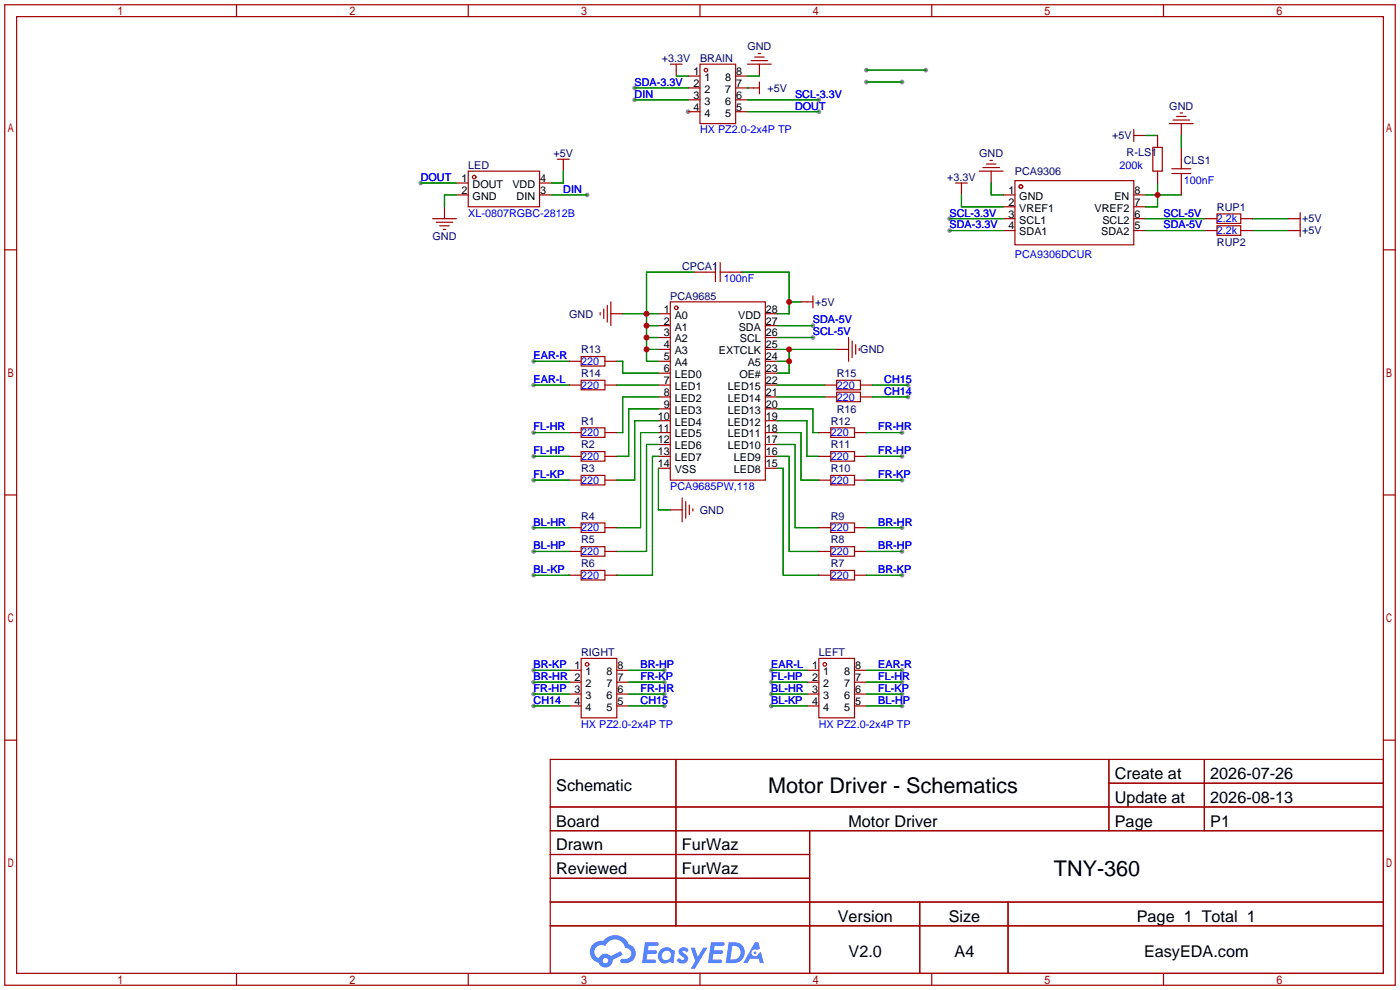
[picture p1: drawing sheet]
<svg xmlns="http://www.w3.org/2000/svg" width="299mm" height="212mm" viewBox="0 0 299 212" stroke-linecap="round" stroke-linejoin="round" font-family="sans-serif">
<g fill="#999">
<circle cx="147.1" cy="23.9" r=".51"/>
<circle cx="173.7" cy="69.6" r=".51"/>
<circle cx="173.7" cy="72.1" r=".51"/>
<circle cx="202.9" cy="46.7" r=".51"/>
<circle cx="202.9" cy="49.3" r=".51"/>
<circle cx="114" cy="77.2" r=".51"/>
<circle cx="114" cy="82.3" r=".51"/>
<circle cx="194.1" cy="82.3" r=".51"/>
<circle cx="194.1" cy="84.8" r=".51"/>
<circle cx="114" cy="92.5" r=".51"/>
<circle cx="114" cy="97.5" r=".51"/>
<circle cx="114" cy="102.6" r=".51"/>
<circle cx="114" cy="112.8" r=".51"/>
<circle cx="114" cy="117.9" r=".51"/>
<circle cx="114" cy="122.9" r=".51"/>
<circle cx="192.8" cy="102.6" r=".51"/>
<circle cx="192.8" cy="97.5" r=".51"/>
<circle cx="192.8" cy="92.5" r=".51"/>
<circle cx="192.8" cy="122.9" r=".51"/>
<circle cx="192.8" cy="117.9" r=".51"/>
<circle cx="192.8" cy="112.8" r=".51"/>
<circle cx="89.9" cy="39.1" r=".51"/>
<circle cx="125.5" cy="41.7" r=".51"/>
<circle cx="142" cy="150.9" r=".51"/>
<circle cx="142" cy="148.3" r=".51"/>
<circle cx="142" cy="145.8" r=".51"/>
<circle cx="142" cy="143.3" r=".51"/>
<circle cx="114" cy="143.3" r=".51"/>
<circle cx="114" cy="145.8" r=".51"/>
<circle cx="114" cy="148.3" r=".51"/>
<circle cx="114" cy="150.9" r=".51"/>
<circle cx="164.8" cy="143.3" r=".51"/>
<circle cx="164.8" cy="145.8" r=".51"/>
<circle cx="164.8" cy="148.3" r=".51"/>
<circle cx="164.8" cy="150.9" r=".51"/>
<circle cx="192.8" cy="150.9" r=".51"/>
<circle cx="192.8" cy="148.3" r=".51"/>
<circle cx="192.8" cy="145.8" r=".51"/>
<circle cx="192.8" cy="143.3" r=".51"/>
<circle cx="185.2" cy="15" r=".51"/>
<circle cx="197.9" cy="15" r=".51"/>
<circle cx="185.2" cy="17.5" r=".51"/>
<circle cx="192.8" cy="17.5" r=".51"/>
<circle cx="175" cy="21.3" r=".51"/>
<circle cx="175" cy="23.9" r=".51"/>
<circle cx="135.6" cy="18.8" r=".51"/>
<circle cx="135.6" cy="21.3" r=".51"/>
</g>
<g fill="none" stroke="#a10000" stroke-width=".25">
<path d="M1 1h297.2v209.6h-297.2zM3.6 3.6h292.1v204.4h-292.1zM50.5 1v2.6M100.1 1v2.6M149.6 1v2.6M199.1 1v2.6M248.7 1v2.6M1 53.4h2.6M295.7 53.4h2.5M1 105.8h2.6M295.7 105.8h2.5M1 158.2h2.6"/>
<path d="M295.7 158.2h2.5M117.6 162.3h178.1v45.7h-178.1zM117.6 172.5h178.1M117.6 177.5h178.1M144.5 162.3v35.6M173 177.5v30.5M237 162.3v15.2M237 167.4h58.7M257.4 162.3v15.2M117.6 182.6h55.4M117.6 192.8h178.1M117.6 187.7h55.4"/>
<path d="M117.6 197.9h178.1M196.6 192.8v15.2M215.4 192.8v15.2M50.5 208v2.6M100.1 208v2.6M149.6 208v2.6M199.1 208v2.6M248.7 208v2.6"/>
</g>
<g fill="#5487ff">
<path d="M145.3 202.7a1.3 1.3 0 0 1 1.9 .3l-.4 .6a.54 .54 0 0 0-.9-.2l.1 .2a1.34 1.34 0 0 1 .9 1.8 1.47 1.47 0 0 1-2.3-.1l.5-.6 .8 .5a.31 .31 0 0 0 .4-.3 .31 .31 0 0 0-.3-.4 1.12 1.12 0 0 1-.7-1.8z"/>
<path d="M147.6 202.5h.9l.6 2 1.2-2h.9l-2.7 4.6h-.9l1-1.7z"/>
<path d="M137.8 201.4h1.7a1.31 1.31 0 0 1 1.2 .2 .4 .4 0 0 1-.3 .5l-1.8 .1-.1 .9h1.6a.4 .4 0 0 1 .4 .4 .4 .4 0 0 1-.5 .4h-1.6l-.2 1.2h1.4a.46 .46 0 0 1 .5 0 .46 .46 0 0 1 .1 .5l-.4 .2h-2.6z"/>
<path d="M151.9 201.4h1.7a1.32 1.32 0 0 1 1.2 .2 .39 .39 0 0 1-.3 .5l-1.8 .1-.1 .9h1.6a.4 .4 0 0 1 .4 .4 .4 .4 0 0 1-.4 .4h-1.7l-.2 1.2h1.4a.46 .46 0 0 1 .5 0 .46 .46 0 0 1 .1 .5l-.4 .2h-2.6z"/>
<path d="M161.3 201.4h.8l.3 1.3-.6 .4a.75 .75 0 0 0-1.1 .3 .75 .75 0 0 0 .5 1 .75 .75 0 0 0 .9-.7l.5-.2 .6 2.3h-.8l-.3-.9h-1.8l-.5 .9h-1z"/>
<path d="M155.7 201.4l-.6 4.4h1.5a2.27 2.27 0 0 0 2.6-2.2 2.27 2.27 0 0 0-2.7-2.2zM156.5 202.1a1.5 1.5 0 0 1 1.8 1.6 1.5 1.5 0 0 1-1.9 1.4h-.3z"/>
<path d="M141.2 203a1.6 1.6 0 0 0-.3 2.3 1.6 1.6 0 0 0 2.3 .2l.7 .3 .3-2.4-.1-.3-.5-.1a1.58 1.58 0 0 0-2.4 0zM141.8 203.5a.98 .98 0 0 1 1.6 .4 .98 .98 0 0 1-1.1 1.3 .94 .94 0 0 1-.9-.7 .94 .94 0 0 1 .4-1z"/>
<path d="M126.8 201.8a2.37 2.37 0 0 0 1.1 4 1.54 1.54 0 0 0 1.8 1 1.54 1.54 0 0 0 1.2-1.6l2.2-1.1-.5-.8-2 1a1.57 1.57 0 0 0-2.7 .5 1.5 1.5 0 0 1-.7-2.1 1.5 1.5 0 0 1 2.2-.5 2.23 2.23 0 0 1 2.3-1.4 2.23 2.23 0 0 1 2 1.8 1.16 1.16 0 0 1 1.2 1.1 1.16 1.16 0 0 1-1.1 1.2h-.7a.47 .47 0 0 0-.5 .4 .47 .47 0 0 0 .4 .5 2.17 2.17 0 0 0 2.5-.9 2.17 2.17 0 0 0-.3-2.7l-.8-.4a3.2 3.2 0 0 0-5.5-.7l-1.1 .1zM128.8 205.3a.6 .6 0 0 1 1.2 0 .6 .6 0 0 1-1.2 0z"/>
<circle cx="161.4" cy="203.6" r=".28"/>
</g>
<g fill="none" stroke="#a10000" stroke-width=".25">
<path d="M143.3 13.7h2.5M144.5 13.7v2.6M147.1 16.3h2.5M147.1 18.8h2.5M149.6 13.7h7.6v12.7h-7.6zM157.2 16.3h2.6M157.2 18.8h5.1M159.8 13.7h5M160.5 13h3.6M161.3 12.2h2M162.1 11.4h.5M162.3 13.7v2.6"/>
<path d="M162.3 17.5v2.6M97.5 39.1h2.6M100.1 36.6h15.2v7.6h-15.2zM115.3 39.1h2.6M119.1 34h2.6M120.4 34v2.6M147.1 21.3h2.5M147.1 23.9h2.5M157.2 21.3h2.6M157.2 23.9h2.6M204.2 39.1h2.6M205.5 39.1v2.6"/>
<path d="M209.3 36.6h5.1M210.1 35.8h3.5M210.8 35.1h2.1M211.6 34.3h.5M211.8 36.6v2.5M216.9 38.6h25.4v13.7h-25.4zM242.3 29h2.6M242.3 27.7v2.5M246.4 31.5h2v5.1h-2zM247.4 29v2.5M247.4 36.6v2.5M249.9 26.4h5.1"/>
<path d="M250.4 37.1h4.1M250.4 36.1h4.1M250.7 25.7h3.6M251.5 24.9h2M252.2 24.1h.5M252.5 26.4v2.6M252.5 31.5v4.6M252.5 37.1v4.6M92.5 46.7h5M93.2 47.5h3.6M94 48.3h2M94.7 49h.5"/>
<path d="M95 44.2v2.5M97.5 41.7h2.6M115.3 41.7h2.6M148.3 58.2h4.6M152.9 56.1v4.1M153.9 58.2h4.6M153.9 56.1v4.1M214.4 41.7h2.5M214.4 44.2h2.5M214.4 46.7h2.5M214.4 49.3h2.5M242.3 41.7h2.6"/>
<path d="M242.3 44.2h2.6M242.3 46.7h2.6M242.3 49.3h2.6M257.6 46.7h2.5M257.6 49.3h2.5M260.1 45.7h5.1v2.1h-5.1zM260.1 48.3h5.1v2h-5.1zM265.2 46.7h2.5M265.2 49.3h2.5M275.3 46.7h2.6M275.3 49.3h2.6M277.9 45.5v5"/>
<path d="M121.7 77.2h2.5M124.2 76.2h5.1v2h-5.1zM128.3 66.8v.5M129 66v2.1M129.3 77.2h2.5M129.8 65.3v3.5M130.6 67.1h2.5M130.6 64.5v5.1M140.7 67.1h2.6M140.7 69.6h2.6M140.7 72.1h2.6M140.7 74.7h2.6"/>
<path d="M140.7 77.2h2.6M140.7 79.8h2.6M143.3 64.5h20.3v38.1h-20.3zM163.6 67.1h2.5M163.6 69.6h2.5M163.6 72.1h2.5M163.6 74.7h2.5M163.6 77.2h2.5M163.6 79.8h2.5M171.2 64.5h2.5M173.7 63.2v2.6M178.8 74.7h2.6"/>
<path d="M181.4 72.1v5.1M182.1 72.9v3.6M182.9 73.7v2M183.6 74.4v.5M121.7 82.3h2.5M121.7 92.5h2.5M121.7 97.5h2.5M124.2 91.4h5.1v2.1h-5.1zM124.2 96.5h5.1v2.1h-5.1zM124.2 81.3h5.1v2h-5.1zM129.3 82.3h2.5M129.3 92.5h2.5"/>
<path d="M129.3 97.5h2.5M140.7 82.3h2.6M140.7 84.8h2.6M140.7 87.4h2.6M140.7 89.9h2.6M140.7 92.5h2.6M140.7 95h2.6M140.7 97.5h2.6M163.6 82.3h2.5M163.6 84.8h2.5M163.6 87.4h2.5M163.6 89.9h2.5"/>
<path d="M163.6 92.5h2.5M163.6 95h2.5M163.6 97.5h2.5M175 92.5h2.5M175 97.5h2.5M176.3 82.3h2.5M176.3 84.8h2.5M177.5 96.5h5.1v2.1h-5.1zM177.5 91.4h5.1v2.1h-5.1zM178.8 81.3h5.1v2h-5.1zM178.8 83.8h5.1v2.1h-5.1zM182.6 92.5h2.6"/>
<path d="M182.6 97.5h2.6M183.9 82.3h2.5M183.9 84.8h2.5M121.7 102.6h2.5M121.7 112.8h2.5M121.7 117.9h2.5M124.2 101.6h5.1v2h-5.1zM124.2 111.8h5.1v2h-5.1zM124.2 116.8h5.1v2.1h-5.1zM129.3 102.6h2.5M129.3 112.8h2.5M129.3 117.9h2.5"/>
<path d="M140.7 100.1h2.6M143.3 109h2.5M145.8 106.4v5.1M146.6 107.2v3.5M147.3 107.9v2.1M148.1 108.7v.5M163.6 100.1h2.5M175 102.6h2.5M175 112.8h2.5M175 117.9h2.5M177.5 116.8h5.1v2.1h-5.1zM177.5 111.8h5.1v2h-5.1z"/>
<path d="M177.5 101.6h5.1v2h-5.1zM182.6 102.6h2.6M182.6 112.8h2.6M182.6 117.9h2.6M121.7 122.9h2.5M124.2 121.9h5.1v2.1h-5.1zM129.3 122.9h2.5M175 122.9h2.5M177.5 121.9h5.1v2.1h-5.1zM182.6 122.9h2.6M121.7 143.3h2.5M121.7 145.8h2.5"/>
<path d="M121.7 148.3h2.5M121.7 150.9h2.5M124.2 140.7h7.6v12.7h-7.6zM131.8 143.3h2.6M131.8 145.8h2.6M131.8 148.3h2.6M131.8 150.9h2.6M172.5 143.3h2.5M172.5 145.8h2.5M172.5 148.3h2.5M172.5 150.9h2.5M175 140.7h7.6v12.7h-7.6z"/>
<path d="M182.6 143.3h2.6M182.6 145.8h2.6M182.6 148.3h2.6M182.6 150.9h2.6"/>
<circle cx="150.9" cy="15" r=".38"/>
<circle cx="101.3" cy="37.8" r=".38"/>
<circle cx="218.2" cy="39.9" r=".38"/>
<circle cx="144.5" cy="65.8" r=".38"/>
<circle cx="125.5" cy="142" r=".38"/>
<circle cx="176.3" cy="142" r=".38"/>
</g>
<g fill="none" stroke="#008700" stroke-width=".25">
<path d="M135.6 18.8h11.5M144.5 16.3h2.6M159.8 18.8h.1M159.8 16.3h2.5M185.2 15h12.7M185.2 17.5h7.6M89.9 39.1h7.6M120.4 36.6v2.5h-2.5M135.6 21.3h11.5M159.8 21.3h15.2M159.8 23.9h15.2M211.8 39.1v2.6h2.6"/>
<path d="M244.9 29h2.5M247.4 39.1v5.1h-2.5M252.5 29v2.5M97.5 41.7h-2.5v2.5M117.9 41.7h7.6M148.3 58.2h-10.1v19h2.5M158.5 58.2h10.2v8.9h-2.6M202.9 46.7h11.5M202.9 49.3h11.5M205.5 41.7v2.5h8.9M244.9 46.7h12.7M244.9 49.3h12.7"/>
<path d="M244.9 41.7h7.6M267.7 46.7h7.6M267.7 49.3h7.6M114 77.2h7.7M131.8 77.2h1.3v2.6h7.6M133.1 67.1h7.6M138.2 69.6h2.5M138.2 72.1h2.5M138.2 74.7h2.5M166.1 69.6h7.6M166.1 72.1h7.6M166.1 74.7h12.7"/>
<path d="M166.1 77.2h2.6M168.7 74.7v5.1h-2.6M168.7 64.5h2.5M114 82.3h7.7M114 97.5h7.7M114 92.5h7.7M131.8 82.3h8.9M140.7 95h-2.5v22.9h-6.4M140.7 84.8h-7.6v7.7h-1.3M140.7 97.5h-1.3v25.4h-7.6M140.7 87.4h-6.3v10.1h-2.6M140.7 92.5h-3.8v20.3h-5.1"/>
<path d="M140.7 89.9h-5.1v12.7h-3.8M166.1 97.5h2.6v20.4h6.3M166.1 82.3h10.2M166.1 89.9h6.4v7.6h2.5M166.1 95h3.8v17.8h5.1M166.1 92.5h5.1v10.1h3.8M166.1 87.4h7.6v5.1h1.3M166.1 84.8h10.2M185.2 97.5h7.6M185.2 92.5h7.6M186.4 82.3h7.7M186.4 84.8h7.7"/>
<path d="M114 117.9h7.7M114 112.8h7.7M114 102.6h7.7M140.7 100.1v8.9h2.6M166.1 100.1h1.3v22.8h7.6M185.2 117.9h7.6M185.2 112.8h7.6M185.2 102.6h7.6M114 122.9h7.7M185.2 122.9h7.6M114 150.9h7.7M114 148.3h7.7"/>
<path d="M114 145.8h7.7M114 143.3h7.7M134.4 150.9h7.6M134.4 148.3h7.6M134.4 145.8h7.6M134.4 143.3h7.6M164.8 150.9h7.7M164.8 148.3h7.7M164.8 145.8h7.7M164.8 143.3h7.7M185.2 150.9h7.6M185.2 148.3h7.6"/>
<path d="M185.2 145.8h7.6M185.2 143.3h7.6"/>
</g>
<g fill="#c00">
<circle cx="168.7" cy="64.5" r=".63"/>
<circle cx="168.7" cy="74.7" r=".63"/>
<circle cx="168.7" cy="77.2" r=".63"/>
<circle cx="138.2" cy="67.1" r=".63"/>
<circle cx="138.2" cy="69.6" r=".63"/>
<circle cx="138.2" cy="72.1" r=".63"/>
<circle cx="138.2" cy="74.7" r=".63"/>
<circle cx="247.4" cy="41.7" r=".63"/>
</g>
<g font-size="4.6">
<text x="164.2" y="169.4">Motor Driver - Schematics</text>
<text x="225.2" y="187.2">TNY-360</text>
</g>
<g font-size="3.5">
<text x="238.3" y="166.5">Create at</text>
<text x="258.7" y="166.5">2026-07-26</text>
<text x="118.9" y="169.1">Schematic</text>
<text x="238.3" y="171.6">Update at</text>
<text x="258.7" y="171.6">2026-08-13</text>
<text x="118.9" y="176.7">Board</text>
<text x="181.3" y="176.7">Motor Driver</text>
<text x="238.3" y="176.7">Page</text>
<text x="258.7" y="176.7">P1</text>
<text x="118.9" y="181.8">Drawn</text>
<text x="145.7" y="181.8">FurWaz</text>
<text x="118.9" y="186.8">Reviewed</text>
<text x="145.7" y="186.8">FurWaz</text>
<text x="179.1" y="197">Version</text>
<text x="202.8" y="197">Size</text>
<text x="243" y="197">Page 1 Total 1</text>
<text x="181.4" y="204.6">V2.0</text>
<text x="204" y="204.6">A4</text>
<text x="244.5" y="204.6">EasyEDA.com</text>
</g>
<g font-size="2.3" fill="#000080">
<text x="159.7" y="10.7">GND</text>
<text x="141.5" y="13.3">+3.3V</text>
<text x="149.6" y="13.3">BRAIN</text>
<text x="164" y="19.6">+5V</text>
<text x="249.9" y="23.4">GND</text>
<text x="237.7" y="29.8">+5V</text>
<text x="118.3" y="33.6">+5V</text>
<text x="209.3" y="33.6">GND</text>
<text x="240.8" y="33.3">R-LS1</text>
<text x="253" y="35.1">CLS1</text>
<text x="100.1" y="36.1">LED</text>
<text x="202.4" y="38.7">+3.3V</text>
<text x="216.9" y="37.4">PCA9306</text>
<text x="260.1" y="45">RUP1</text>
<text x="278.3" y="47.5">+5V</text>
<text x="92.4" y="51.4">GND</text>
<text x="260.1" y="52.6">RUP2</text>
<text x="278.3" y="50.1">+5V</text>
<text x="145.8" y="57.7">CPCA1</text>
<text x="143.3" y="64.1">PCA9685</text>
<text x="174.2" y="65.3">+5V</text>
<text x="121.6" y="67.9">GND</text>
<text x="124.2" y="75.5">R13</text>
<text x="183.9" y="75.5">GND</text>
<text x="124.2" y="80.6">R14</text>
<text x="178.8" y="80.6">R15</text>
<text x="178.8" y="88.2">R16</text>
<text x="124.2" y="90.7">R1</text>
<text x="124.2" y="95.8">R2</text>
<text x="177.5" y="95.8">R11</text>
<text x="177.5" y="90.7">R12</text>
<text x="124.2" y="100.9">R3</text>
<text x="177.5" y="100.9">R10</text>
<text x="124.2" y="111">R4</text>
<text x="149.6" y="109.8">GND</text>
<text x="177.5" y="111">R9</text>
<text x="124.2" y="116.1">R5</text>
<text x="177.5" y="116.1">R8</text>
<text x="124.2" y="121.2">R6</text>
<text x="177.5" y="121.2">R7</text>
<text x="124.2" y="140.3">RIGHT</text>
<text x="175" y="140.3">LEFT</text>
</g>
<g font-size="2.3">
<text x="148.2" y="16">1</text>
<text x="150.5" y="17.3">1</text>
<text x="155" y="17.3">8</text>
<text x="157.4" y="16">8</text>
<text x="148.2" y="18.6">2</text>
<text x="148.2" y="21.1">3</text>
<text x="148.2" y="23.6">4</text>
<text x="150.5" y="19.8">2</text>
<text x="150.5" y="22.4">3</text>
<text x="155" y="22.4">6</text>
<text x="155" y="19.8">7</text>
<text x="157.4" y="23.6">5</text>
<text x="157.4" y="21.1">6</text>
<text x="157.4" y="18.6">7</text>
<text x="150.5" y="24.9">4</text>
<text x="155" y="24.9">5</text>
<text x="98.7" y="41.4">2</text>
<text x="98.7" y="38.9">1</text>
<text x="101" y="40.2">DOUT</text>
<text x="109.5" y="40.2">VDD</text>
<text x="115.4" y="38.9">4</text>
<text x="115.4" y="41.4">3</text>
<text x="215.5" y="41.4">1</text>
<text x="242.4" y="41.4">8</text>
<text x="101" y="42.7">GND</text>
<text x="110.4" y="42.7">DIN</text>
<text x="215.5" y="44">2</text>
<text x="215.5" y="46.5">3</text>
<text x="217.9" y="42.7">GND</text>
<text x="217.9" y="45.2">VREF1</text>
<text x="217.9" y="47.8">SCL1</text>
<text x="233.9" y="45.2">VREF2</text>
<text x="235.6" y="47.8">SCL2</text>
<text x="238.2" y="42.7">EN</text>
<text x="242.4" y="46.5">6</text>
<text x="242.4" y="44">7</text>
<text x="215.5" y="49">4</text>
<text x="217.9" y="50.3">SDA1</text>
<text x="235.3" y="50.3">SDA2</text>
<text x="242.4" y="49">5</text>
<text x="141.8" y="66.8">1</text>
<text x="141.8" y="69.4">2</text>
<text x="141.8" y="71.9">3</text>
<text x="144.2" y="68.1">A0</text>
<text x="144.2" y="70.6">A1</text>
<text x="157.8" y="68.1">VDD</text>
<text x="157.9" y="70.6">SDA</text>
<text x="163.7" y="71.9">26</text>
<text x="163.7" y="69.4">27</text>
<text x="163.7" y="66.8">28</text>
<text x="141.8" y="74.4">4</text>
<text x="141.8" y="77">5</text>
<text x="144.2" y="73.2">A2</text>
<text x="144.2" y="75.7">A3</text>
<text x="153.7" y="75.7">EXTCLK</text>
<text x="158.1" y="73.2">SCL</text>
<text x="163.7" y="77">24</text>
<text x="163.7" y="74.4">25</text>
<text x="141.8" y="79.5">6</text>
<text x="141.8" y="82.1">7</text>
<text x="144.2" y="78.3">A4</text>
<text x="144.2" y="80.8">LED0</text>
<text x="144.2" y="83.3">LED1</text>
<text x="155.6" y="83.3">LED15</text>
<text x="158" y="80.8">OE#</text>
<text x="159.8" y="78.3">A5</text>
<text x="163.7" y="82.1">22</text>
<text x="163.7" y="79.5">23</text>
<text x="140.6" y="89.7">10</text>
<text x="141.8" y="84.6">8</text>
<text x="141.8" y="87.1">9</text>
<text x="144.2" y="85.9">LED2</text>
<text x="144.2" y="88.4">LED3</text>
<text x="155.6" y="88.4">LED13</text>
<text x="155.6" y="85.9">LED14</text>
<text x="163.7" y="89.7">19</text>
<text x="163.7" y="87.1">20</text>
<text x="163.7" y="84.6">21</text>
<text x="140.6" y="92.2">11</text>
<text x="140.6" y="94.8">12</text>
<text x="144.2" y="91">LED4</text>
<text x="144.2" y="93.5">LED5</text>
<text x="155.6" y="93.5">LED11</text>
<text x="155.6" y="91">LED12</text>
<text x="163.7" y="94.8">17</text>
<text x="163.7" y="92.2">18</text>
<text x="140.6" y="97.3">13</text>
<text x="140.6" y="99.8">14</text>
<text x="144.2" y="96">LED6</text>
<text x="144.2" y="98.6">LED7</text>
<text x="144.2" y="101.1">VSS</text>
<text x="155.6" y="96">LED10</text>
<text x="156.9" y="101.1">LED8</text>
<text x="156.9" y="98.6">LED9</text>
<text x="163.7" y="99.8">15</text>
<text x="163.7" y="97.3">16</text>
<text x="122.8" y="143">1</text>
<text x="132" y="143">8</text>
<text x="173.6" y="143">1</text>
<text x="182.8" y="143">8</text>
<text x="122.8" y="148.1">3</text>
<text x="125.1" y="144.3">1</text>
<text x="125.1" y="146.8">2</text>
<text x="125.1" y="149.4">3</text>
<text x="129.6" y="149.4">6</text>
<text x="129.6" y="146.8">7</text>
<text x="129.6" y="144.3">8</text>
<text x="132" y="148.1">6</text>
<text x="132" y="145.6">7</text>
<text x="173.6" y="145.6">2</text>
<text x="173.6" y="148.1">3</text>
<text x="175.9" y="144.3">1</text>
<text x="175.9" y="146.8">2</text>
<text x="175.9" y="149.4">3</text>
<text x="180.4" y="149.4">6</text>
<text x="180.4" y="146.8">7</text>
<text x="180.4" y="144.3">8</text>
<text x="182.8" y="148.1">6</text>
<text x="182.8" y="145.6">7</text>
<text x="122.8" y="150.6">4</text>
<text x="125.1" y="151.9">4</text>
<text x="129.6" y="151.9">5</text>
<text x="132" y="150.6">5</text>
<text x="173.6" y="150.6">4</text>
<text x="175.9" y="151.9">4</text>
<text x="180.4" y="151.9">5</text>
<text x="182.8" y="150.6">5</text>
</g>
<g font-size="2.3" fill="#00f">
<text x="135.6" y="18.3">SDA-3.3V</text>
<text x="135.6" y="20.9">DIN</text>
<text x="169.9" y="20.9">SCL-3.3V</text>
<text x="169.9" y="23.4">DOUT</text>
<text x="149.6" y="28.5">HX PZ2.0-2x4P TP</text>
<text x="89.9" y="38.7">DOUT</text>
<text x="120.4" y="41.2">DIN</text>
<text x="239.3" y="36.1">200k</text>
<text x="253" y="39.4">100nF</text>
<text x="100.1" y="46.3">XL-0807RGBC-2812B</text>
<text x="202.9" y="46.3">SCL-3.3V</text>
<text x="248.7" y="46.3">SCL-5V</text>
<text x="260.1" y="47.5">2.2k</text>
<text x="202.9" y="48.8">SDA-3.3V</text>
<text x="248.7" y="48.8">SDA-5V</text>
<text x="260.1" y="50.1">2.2k</text>
<text x="216.9" y="55.2">PCA9306DCUR</text>
<text x="154.7" y="60.2">100nF</text>
<text x="173.7" y="69.1">SDA-5V</text>
<text x="173.7" y="71.7">SCL-5V</text>
<text x="114" y="76.8">EAR-R</text>
<text x="114" y="81.8">EAR-L</text>
<text x="124.2" y="78">220</text>
<text x="124.2" y="83.1">220</text>
<text x="178.8" y="83.1">220</text>
<text x="189" y="81.8">CH15</text>
<text x="178.8" y="85.6">220</text>
<text x="189" y="84.4">CH14</text>
<text x="114" y="92">FL-HR</text>
<text x="124.2" y="93.3">220</text>
<text x="177.5" y="93.3">220</text>
<text x="187.7" y="92">FR-HR</text>
<text x="114" y="97.1">FL-HP</text>
<text x="124.2" y="98.3">220</text>
<text x="177.5" y="98.3">220</text>
<text x="187.7" y="97.1">FR-HP</text>
<text x="114" y="102.2">FL-KP</text>
<text x="124.2" y="103.4">220</text>
<text x="143.3" y="104.7">PCA9685PW,118</text>
<text x="177.5" y="103.4">220</text>
<text x="187.7" y="102.2">FR-KP</text>
<text x="114" y="112.3">BL-HR</text>
<text x="124.2" y="113.6">220</text>
<text x="177.5" y="113.6">220</text>
<text x="187.7" y="112.3">BR-HR</text>
<text x="114" y="117.4">BL-HP</text>
<text x="124.2" y="118.7">220</text>
<text x="177.5" y="118.7">220</text>
<text x="187.7" y="117.4">BR-HP</text>
<text x="114" y="122.5">BL-KP</text>
<text x="124.2" y="123.7">220</text>
<text x="177.5" y="123.7">220</text>
<text x="187.7" y="122.5">BR-KP</text>
<text x="114" y="142.8">BR-KP</text>
<text x="136.9" y="142.8">BR-HP</text>
<text x="164.8" y="142.8">EAR-L</text>
<text x="187.7" y="142.8">EAR-R</text>
<text x="114" y="145.3">BR-HR 2</text>
<text x="114" y="147.9">FR-HP</text>
<text x="136.9" y="147.9">FR-HR</text>
<text x="136.9" y="145.3">FR-KP</text>
<text x="164.8" y="145.3">FL-HP</text>
<text x="164.8" y="147.9">BL-HR</text>
<text x="187.7" y="147.9">FL-KP</text>
<text x="187.7" y="145.3">FL-HR</text>
<text x="114" y="150.4">CH14</text>
<text x="124.2" y="155.5">HX PZ2.0-2x4P TP</text>
<text x="136.9" y="150.4">CH15</text>
<text x="164.8" y="150.4">BL-KP</text>
<text x="175" y="155.5">HX PZ2.0-2x4P TP</text>
<text x="187.7" y="150.4">BL-HP</text>
</g>
</svg>
